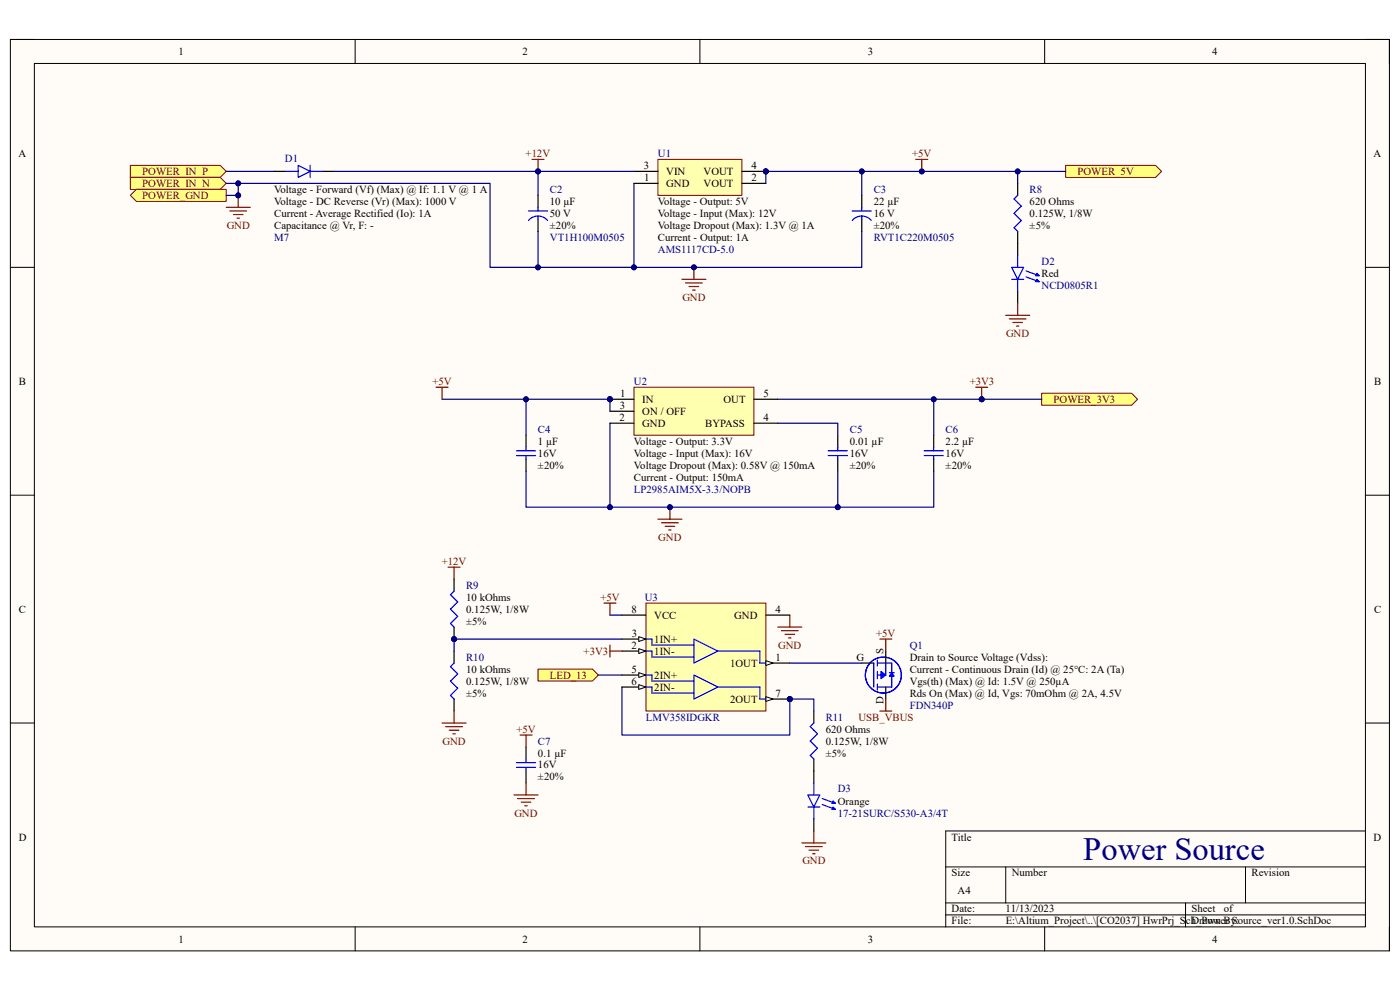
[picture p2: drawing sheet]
<svg xmlns="http://www.w3.org/2000/svg" width="297mm" height="210mm" viewBox="0 0 297 210" stroke-linecap="round" stroke-linejoin="round" font-family="sans-serif">
<path d="M2.2 8.4h292.6v193.3h-292.6z" fill-rule="evenodd" fill="#fffcf8"/>
<path d="M2.2 8.4h292.6v193.3h-292.6z" fill="none" stroke="#000" stroke-width=".21"/>
<path d="M7.3 13.5h282.4v183.1h-282.4z" fill-rule="evenodd" fill="#fffcf8"/>
<g fill="none" stroke="#000" stroke-width=".21">
<path d="M2.2 8.4h5.1M7.3 13.5h282.4v183.1h-282.4zM75.3 8.4v5.1M148.5 8.4v5.1M221.6 8.4v5.1M289.7 8.4h5.1v5.1M2.2 56.7h5.1M289.7 56.7h5.1M2.2 105h5.1M289.7 105.1h5.1M2.2 153.4h5.1M289.7 153.4h5.1"/>
<path d="M289.7 176.3h-89.1v20.3M75.3 196.6v5.1M148.5 196.6v5.1M200.6 183.9h89.1M200.6 191.5h89.1M200.6 194.1h89.1M213.4 183.9v7.6M221.6 196.6v5.1M251.5 191.5v5.1M264.2 183.9v7.6M294.8 196.6v5.1"/>
</g>
<circle cx="162.5" cy="36.4" r=".51" fill="#000080"/>
<circle cx="162.5" cy="36.4" r=".51" fill="none" stroke="#000080" stroke-width=".21"/>
<path d="M139.6 33.8h17.8v7.6h-17.8z" fill-rule="evenodd" fill="#ffffb0"/>
<path d="M139.6 33.8h17.8v7.6h-17.8z" fill="none" stroke="#800000" stroke-width=".21"/>
<path d="M134.5 38.9h5.1M134.5 36.4h5.1M157.4 38.9h5.1M157.4 36.4h5.1" fill="none" stroke="#000" stroke-width=".25"/>
<circle cx="162.5" cy="36.4" r=".51" fill="#000080"/>
<circle cx="162.5" cy="36.4" r=".51" fill="none" stroke="#000080" stroke-width=".21"/>
<path d="M114.1 41.4v2.6M114.1 46.5v2.6M182.8 41.4v2.6M182.8 46.5v2.6" fill="none" stroke="#000" stroke-width=".25"/>
<path d="M112.1 44.8h4.1M112.1 46.8a2.64 2.64 0 0 1 4.1 0M114.1 44v.8M114.1 45.8v.7M180.8 44.8h4.1M180.8 46.8a2.63 2.63 0 0 1 4 0M182.8 44v.8M182.8 45.8v.7" fill="none" stroke="#00f" stroke-width=".25"/>
<path d="M144.7 59.3h5.1M147.2 56.7v2.6M145.4 60h3.6M146.2 60.8h2M147 61.5h.5" fill="none" stroke="#800000" stroke-width=".25"/>
<circle cx="147.2" cy="56.7" r=".51" fill="#000080"/>
<circle cx="147.2" cy="56.7" r=".51" fill="none" stroke="#000080" stroke-width=".21"/>
<path d="M226.1 35.1h19.1l1.2 1.3-1.2 1.2h-19.1z" fill-rule="evenodd" fill="#ffff80"/>
<path d="M226.1 35.1h19.1l1.2 1.3-1.2 1.2h-19.1z" fill="none" stroke="#800000" stroke-width=".21"/>
<path d="M194.3 33.8h2.5M195.5 33.8v2.6" fill="none" stroke="#800000" stroke-width=".25"/>
<circle cx="195.5" cy="36.4" r=".51" fill="#000080"/>
<circle cx="195.5" cy="36.4" r=".51" fill="none" stroke="#000080" stroke-width=".21"/>
<path d="M111.6 92.3v2.6M111.6 97.4v2.6M177.7 92.3v2.6M177.7 97.4v2.6M198.1 92.3v2.6M198.1 97.4v2.6" fill="none" stroke="#000" stroke-width=".25"/>
<path d="M109.6 95.6h4M109.6 96.7h4M111.6 94.9v.7M111.6 96.7v.7M175.7 95.6h4.1M175.7 96.6h4.1M177.7 94.9v.7M177.7 96.6v.8M196.1 95.6h4M196.1 96.6h4M198.1 94.9v.7M198.1 96.6v.8" fill="none" stroke="#00f" stroke-width=".25"/>
<path d="M92.5 82.1h2.6M93.8 82.1v2.6M139.6 110.1h5.1M140.3 110.9h3.6M141.1 111.7h2M141.9 112.4h.5M142.1 107.6v2.5" fill="none" stroke="#800000" stroke-width=".25"/>
<circle cx="142.1" cy="107.6" r=".51" fill="#000080"/>
<circle cx="142.1" cy="107.6" r=".51" fill="none" stroke="#000080" stroke-width=".21"/>
<path d="M221 83.4h19.1l1.2 1.3-1.2 1.3h-19.1z" fill-rule="evenodd" fill="#ffff80"/>
<path d="M221 83.4h19.1l1.2 1.3-1.2 1.3h-19.1z" fill="none" stroke="#800000" stroke-width=".21"/>
<path d="M207 82.1h2.5M208.3 82.1v2.6" fill="none" stroke="#800000" stroke-width=".25"/>
<circle cx="208.3" cy="84.7" r=".51" fill="#000080"/>
<circle cx="208.3" cy="84.7" r=".51" fill="none" stroke="#000080" stroke-width=".21"/>
<path d="M111.6 158.5v2.5M111.6 163.6v2.5" fill="none" stroke="#000" stroke-width=".25"/>
<path d="M109.6 161.8h4M109.6 162.8h4M111.6 161v.8M111.6 162.8v.8" fill="none" stroke="#00f" stroke-width=".25"/>
<path d="M112.9 33.8h2.5M114.1 33.8v2.6M109.1 168.6h5M109.8 169.4h3.6M110.6 170.2h2M111.3 170.9h.5M111.6 166.1v2.5" fill="none" stroke="#800000" stroke-width=".25"/>
<circle cx="114.1" cy="36.4" r=".51" fill="#000080"/>
<circle cx="114.1" cy="36.4" r=".51" fill="none" stroke="#000080" stroke-width=".21"/>
<path d="M95.1 120.3h2.5M96.3 120.3v2.6M128.1 127.9h2.6M129.4 127.9v2.6M110.3 155.9h2.6M111.6 155.9v2.6" fill="none" stroke="#800000" stroke-width=".25"/>
<circle cx="96.3" cy="135.6" r=".51" fill="#000080"/>
<circle cx="96.3" cy="135.6" r=".51" fill="none" stroke="#000080" stroke-width=".21"/>
<path d="M96.3 122.9v2.5M96.3 133v2.6" fill="none" stroke="#000" stroke-width=".25"/>
<circle cx="96.3" cy="135.6" r=".51" fill="#000080"/>
<circle cx="96.3" cy="135.6" r=".51" fill="none" stroke="#000080" stroke-width=".21"/>
<path d="M96.3 125.4l-.7 .8 1.5 1.5-1.5 1.5 1.5 1.5-1.5 1.6 .7 .7M96.3 140.7l-.7 .7 1.5 1.5-1.5 1.6 1.5 1.5-1.5 1.5 .7 .8M172.7 153.4l-.8 .7 1.5 1.6-1.5 1.5 1.5 1.5-1.5 1.6 .8 .7M171.4 168.6h2.5l-1.2 2.6zM171.4 171.2h2.5M172.7 166.1v2.5M172.7 171.2v2.5M174.4 169.4l2.8 1M174.4 170.7l2.8 1" fill="none" stroke="#00f" stroke-width=".25"/>
<path d="M96.3 138.1v2.6M96.3 148.3v2.5M172.7 150.8v2.6M172.7 161v5.1M172.7 173.7v2.6" fill="none" stroke="#000" stroke-width=".25"/>
<g fill="none" stroke="#800000" stroke-width=".25">
<path d="M165 133h5.1M165.8 133.8h3.5M166.5 134.6h2.1M167.3 135.3h.5M167.6 130.5v2.5M186.6 135.6h2.6M187.9 135.6v2.5M93.8 153.4h5.1M94.6 154.1h3.5M95.3 154.9h2.1M96.1 155.7h.5M96.3 150.8v2.6"/>
<path d="M186.6 150.8h2.6M187.9 148.3v2.5"/>
</g>
<path d="M176.7 169.9l.5 .5h-.7z" fill="#00f"/>
<path d="M176.7 169.9l.5 .5h-.7z" fill="none" stroke="#00f" stroke-width=".25"/>
<path d="M176.7 171.2l.5 .5h-.7z" fill="#00f"/>
<path d="M176.7 171.2l.5 .5h-.7z" fill="none" stroke="#00f" stroke-width=".25"/>
<path d="M129.4 136.8v2.6M129.4 138.1h2.5M170.1 178.8h5.1M170.9 179.6h3.5M172.7 176.3v2.5M171.6 180.4h2.1M172.4 181.1h.5" fill="none" stroke="#800000" stroke-width=".25"/>
<path d="M27.6 35.1h19.1l1.3 1.3-1.3 1.2h-19.1z" fill-rule="evenodd" fill="#ffff80"/>
<path d="M27.6 35.1h19.1l1.3 1.3-1.3 1.2h-19.1z" fill="none" stroke="#800000" stroke-width=".21"/>
<path d="M27.6 37.6h19.1l1.3 1.3-1.3 1.3h-19.1z" fill-rule="evenodd" fill="#ffff80"/>
<path d="M27.6 37.6h19.1l1.3 1.3-1.3 1.3h-19.1z" fill="none" stroke="#800000" stroke-width=".21"/>
<path d="M215.9 38.9v2.5M215.9 49.1v5.1M215.9 61.8v2.5" fill="none" stroke="#000" stroke-width=".25"/>
<path d="M214.6 56.7h2.6l-1.3 2.6zM214.6 59.3h2.6M215.9 41.4l-.8 .8 1.6 1.5-1.6 1.6 1.6 1.5-1.6 1.5 .8 .8M215.9 54.2v2.5M215.9 59.3v2.5M217.7 57.5l2.8 1M217.7 58.7l2.8 1.1" fill="none" stroke="#00f" stroke-width=".25"/>
<path d="M220 58l.5 .5h-.8z" fill="#00f"/>
<path d="M220 58l.5 .5h-.8z" fill="none" stroke="#00f" stroke-width=".25"/>
<path d="M220 59.3l.5 .5h-.8z" fill="#00f"/>
<path d="M220 59.3l.5 .5h-.8z" fill="none" stroke="#00f" stroke-width=".25"/>
<path d="M213.4 66.9h5.1M214.1 67.6h3.6M214.9 68.4h2M215.6 69.2h.6M215.9 64.3v2.6" fill="none" stroke="#800000" stroke-width=".25"/>
<path d="M28.9 40.2h19.1v2.5h-19.1l-1.3-1.3z" fill-rule="evenodd" fill="#ffff80"/>
<path d="M28.9 40.2h19.1v2.5h-19.1l-1.3-1.3z" fill="none" stroke="#800000" stroke-width=".21"/>
<path d="M48 44h5.1M48.8 44.8h3.5M49.5 45.5h2.1M50.3 46.3h.5M50.5 41.4v2.6" fill="none" stroke="#800000" stroke-width=".25"/>
<circle cx="50.5" cy="41.4" r=".51" fill="#000080"/>
<circle cx="50.5" cy="41.4" r=".51" fill="none" stroke="#000080" stroke-width=".21"/>
<path d="M114.1 36.4v5" fill="none" stroke="#000080" stroke-width=".25"/>
<circle cx="114.1" cy="36.4" r=".51" fill="#000080"/>
<circle cx="114.1" cy="36.4" r=".51" fill="none" stroke="#000080" stroke-width=".21"/>
<path d="M114.1 49.1v7.6" fill="none" stroke="#000080" stroke-width=".25"/>
<circle cx="114.1" cy="56.7" r=".51" fill="#000080"/>
<circle cx="114.1" cy="56.7" r=".51" fill="none" stroke="#000080" stroke-width=".21"/>
<path d="M162.5 36.4v2.5" fill="none" stroke="#000080" stroke-width=".25"/>
<circle cx="162.5" cy="36.4" r=".51" fill="#000080"/>
<circle cx="162.5" cy="36.4" r=".51" fill="none" stroke="#000080" stroke-width=".21"/>
<path d="M182.8 49.1v7.6h-48.3" fill="none" stroke="#000080" stroke-width=".25"/>
<circle cx="147.2" cy="56.7" r=".51" fill="#000080"/>
<circle cx="147.2" cy="56.7" r=".51" fill="none" stroke="#000080" stroke-width=".21"/>
<circle cx="134.5" cy="56.7" r=".51" fill="#000080"/>
<circle cx="134.5" cy="56.7" r=".51" fill="none" stroke="#000080" stroke-width=".21"/>
<path d="M182.8 36.4v5" fill="none" stroke="#000080" stroke-width=".25"/>
<circle cx="182.8" cy="36.4" r=".51" fill="#000080"/>
<circle cx="182.8" cy="36.4" r=".51" fill="none" stroke="#000080" stroke-width=".21"/>
<path d="M111.6 84.7v7.6" fill="none" stroke="#000080" stroke-width=".25"/>
<circle cx="111.6" cy="84.7" r=".51" fill="#000080"/>
<circle cx="111.6" cy="84.7" r=".51" fill="none" stroke="#000080" stroke-width=".21"/>
<path d="M129.4 84.7v2.5M165 89.8h12.7v2.5" fill="none" stroke="#000080" stroke-width=".25"/>
<circle cx="129.4" cy="84.7" r=".51" fill="#000080"/>
<circle cx="129.4" cy="84.7" r=".51" fill="none" stroke="#000080" stroke-width=".21"/>
<path d="M177.7 100v7.6" fill="none" stroke="#000080" stroke-width=".25"/>
<circle cx="177.7" cy="107.6" r=".51" fill="#000080"/>
<circle cx="177.7" cy="107.6" r=".51" fill="none" stroke="#000080" stroke-width=".21"/>
<path d="M111.6 100v7.6h17.8" fill="none" stroke="#000080" stroke-width=".25"/>
<circle cx="129.4" cy="107.6" r=".51" fill="#000080"/>
<circle cx="129.4" cy="107.6" r=".51" fill="none" stroke="#000080" stroke-width=".21"/>
<path d="M208.3 84.7h12.7" fill="none" stroke="#000080" stroke-width=".25"/>
<circle cx="208.3" cy="84.7" r=".51" fill="#000080"/>
<circle cx="208.3" cy="84.7" r=".51" fill="none" stroke="#000080" stroke-width=".21"/>
<path d="M198.1 84.7v7.6" fill="none" stroke="#000080" stroke-width=".25"/>
<circle cx="198.1" cy="84.7" r=".51" fill="#000080"/>
<circle cx="198.1" cy="84.7" r=".51" fill="none" stroke="#000080" stroke-width=".21"/>
<path d="M129.4 130.5h2.5M167.6 148.3h5.1v2.5M167.6 140.7h15.2" fill="none" stroke="#000080" stroke-width=".25"/>
<circle cx="167.6" cy="148.3" r=".51" fill="#000080"/>
<circle cx="167.6" cy="148.3" r=".51" fill="none" stroke="#000080" stroke-width=".21"/>
<path d="M131.9 145.7v10.2h35.7v-7.6" fill="none" stroke="#000080" stroke-width=".25"/>
<circle cx="167.6" cy="148.3" r=".51" fill="#000080"/>
<circle cx="167.6" cy="148.3" r=".51" fill="none" stroke="#000080" stroke-width=".21"/>
<path d="M131.9 135.6h-35.6v2.5" fill="none" stroke="#000080" stroke-width=".25"/>
<circle cx="96.3" cy="135.6" r=".51" fill="#000080"/>
<circle cx="96.3" cy="135.6" r=".51" fill="none" stroke="#000080" stroke-width=".21"/>
<path d="M48 36.4h10.2M215.9 36.4v2.5" fill="none" stroke="#000080" stroke-width=".25"/>
<circle cx="215.9" cy="36.4" r=".51" fill="#000080"/>
<circle cx="215.9" cy="36.4" r=".51" fill="none" stroke="#000080" stroke-width=".21"/>
<path d="M50.5 38.9v2.5h-2.5" fill="none" stroke="#000080" stroke-width=".25"/>
<circle cx="50.5" cy="38.9" r=".51" fill="#000080"/>
<circle cx="50.5" cy="38.9" r=".51" fill="none" stroke="#000080" stroke-width=".21"/>
<circle cx="50.5" cy="41.4" r=".51" fill="#000080"/>
<circle cx="50.5" cy="41.4" r=".51" fill="none" stroke="#000080" stroke-width=".21"/>
<path d="M48 38.9h56v17.8h30.5v-17.8" fill="none" stroke="#000080" stroke-width=".25"/>
<circle cx="50.5" cy="38.9" r=".51" fill="#000080"/>
<circle cx="50.5" cy="38.9" r=".51" fill="none" stroke="#000080" stroke-width=".21"/>
<circle cx="114.1" cy="56.7" r=".51" fill="#000080"/>
<circle cx="114.1" cy="56.7" r=".51" fill="none" stroke="#000080" stroke-width=".21"/>
<circle cx="134.5" cy="56.7" r=".51" fill="#000080"/>
<circle cx="134.5" cy="56.7" r=".51" fill="none" stroke="#000080" stroke-width=".21"/>
<path d="M70.9 36.4h63.6" fill="none" stroke="#000080" stroke-width=".25"/>
<circle cx="114.1" cy="36.4" r=".51" fill="#000080"/>
<circle cx="114.1" cy="36.4" r=".51" fill="none" stroke="#000080" stroke-width=".21"/>
<path d="M162.5 36.4h63.6" fill="none" stroke="#000080" stroke-width=".25"/>
<circle cx="162.5" cy="36.4" r=".51" fill="#000080"/>
<circle cx="162.5" cy="36.4" r=".51" fill="none" stroke="#000080" stroke-width=".21"/>
<circle cx="182.8" cy="36.4" r=".51" fill="#000080"/>
<circle cx="182.8" cy="36.4" r=".51" fill="none" stroke="#000080" stroke-width=".21"/>
<circle cx="195.5" cy="36.4" r=".51" fill="#000080"/>
<circle cx="195.5" cy="36.4" r=".51" fill="none" stroke="#000080" stroke-width=".21"/>
<circle cx="215.9" cy="36.4" r=".51" fill="#000080"/>
<circle cx="215.9" cy="36.4" r=".51" fill="none" stroke="#000080" stroke-width=".21"/>
<path d="M93.8 84.7h35.6" fill="none" stroke="#000080" stroke-width=".25"/>
<circle cx="111.6" cy="84.7" r=".51" fill="#000080"/>
<circle cx="111.6" cy="84.7" r=".51" fill="none" stroke="#000080" stroke-width=".21"/>
<circle cx="129.4" cy="84.7" r=".51" fill="#000080"/>
<circle cx="129.4" cy="84.7" r=".51" fill="none" stroke="#000080" stroke-width=".21"/>
<path d="M165 84.7h43.3" fill="none" stroke="#000080" stroke-width=".25"/>
<circle cx="198.1" cy="84.7" r=".51" fill="#000080"/>
<circle cx="198.1" cy="84.7" r=".51" fill="none" stroke="#000080" stroke-width=".21"/>
<circle cx="208.3" cy="84.7" r=".51" fill="#000080"/>
<circle cx="208.3" cy="84.7" r=".51" fill="none" stroke="#000080" stroke-width=".21"/>
<path d="M129.4 89.8v17.8h68.7v-7.6" fill="none" stroke="#000080" stroke-width=".25"/>
<circle cx="129.4" cy="107.6" r=".51" fill="#000080"/>
<circle cx="129.4" cy="107.6" r=".51" fill="none" stroke="#000080" stroke-width=".21"/>
<circle cx="142.1" cy="107.6" r=".51" fill="#000080"/>
<circle cx="142.1" cy="107.6" r=".51" fill="none" stroke="#000080" stroke-width=".21"/>
<circle cx="177.7" cy="107.6" r=".51" fill="#000080"/>
<circle cx="177.7" cy="107.6" r=".51" fill="none" stroke="#000080" stroke-width=".21"/>
<path d="M58.2 36.4h2.5M68.3 36.4h2.6" fill="none" stroke="#000" stroke-width=".25"/>
<path d="M60.7 36.4h2.6M63.3 35.1l2.5 1.3-2.5 1.2zM65.8 35.1v2.5M65.8 36.4h2.5" fill="none" stroke="#00f" stroke-width=".25"/>
<path d="M114.1 141.9h11.6l1.2 1.3-1.2 1.3h-11.6z" fill-rule="evenodd" fill="#ffff80"/>
<path d="M114.1 141.9h11.6l1.2 1.3-1.2 1.3h-11.6z" fill="none" stroke="#800000" stroke-width=".21"/>
<path d="M126.9 143.2h5" fill="none" stroke="#000080" stroke-width=".25"/>
<g fill="none" stroke="#00f" stroke-width=".25">
<path d="M185.4 140.7v5.1M186.1 140v1.3M186.1 142.4v1.6M186.1 145.1v1.3M186.1 140.7h3.1v5.1h-3.1M187.9 140.7v2.5h-1.8M188.7 142.7h1"/>
<circle cx="187.4" cy="143.2" r="3.8"/>
</g>
<path d="M189.2 142.7l.5 .8h-1z" fill="#00f"/>
<path d="M189.2 142.7l.5 .8h-1z" fill="none" stroke="#00f" stroke-width=".25"/>
<path d="M186.9 142.4l1 .8-1 .8z" fill="#00f"/>
<path d="M186.9 142.4l1 .8-1 .8z" fill="none" stroke="#00f" stroke-width=".25"/>
<path d="M187.9 138.1v2.6M182.8 140.7h2.6M187.9 145.8v2.5" fill="none" stroke="#000" stroke-width=".25"/>
<circle cx="167.6" cy="148.3" r=".51" fill="#000080"/>
<circle cx="167.6" cy="148.3" r=".51" fill="none" stroke="#000080" stroke-width=".21"/>
<path d="M137 127.9h25.5v22.9h-25.5z" fill-rule="evenodd" fill="#ffffb0"/>
<path d="M137 127.9h25.5v22.9h-25.5z" fill="none" stroke="#800000" stroke-width=".21"/>
<path d="M162.5 140.7h5.1" fill="none" stroke="#000" stroke-width=".25"/>
<path d="M162.5 140.1l1.5 .6-1.5 .5z" fill="#f8fcff"/>
<path d="M162.5 140.1l1.5 .6-1.5 .5z" fill="none" stroke="#000" stroke-width=".21"/>
<path d="M131.9 138.1h5.1" fill="none" stroke="#000" stroke-width=".25"/>
<path d="M135.5 137.6l1.5 .5-1.5 .5z" fill="#f8fcff"/>
<path d="M135.5 137.6l1.5 .5-1.5 .5z" fill="none" stroke="#000" stroke-width=".21"/>
<path d="M131.9 135.6h5.1" fill="none" stroke="#000" stroke-width=".25"/>
<path d="M135.5 135.1l1.5 .5-1.5 .5z" fill="#f8fcff"/>
<path d="M135.5 135.1l1.5 .5-1.5 .5z" fill="none" stroke="#000" stroke-width=".21"/>
<path d="M162.5 130.5h5.1M131.9 143.2h5.1" fill="none" stroke="#000" stroke-width=".25"/>
<path d="M135.5 142.7l1.5 .5-1.5 .5z" fill="#f8fcff"/>
<path d="M135.5 142.7l1.5 .5-1.5 .5z" fill="none" stroke="#000" stroke-width=".21"/>
<path d="M131.9 145.7h5.1" fill="none" stroke="#000" stroke-width=".25"/>
<path d="M135.5 145.2l1.5 .5-1.5 .6z" fill="#f8fcff"/>
<path d="M135.5 145.2l1.5 .5-1.5 .6z" fill="none" stroke="#000" stroke-width=".21"/>
<path d="M162.5 148.3h5.1" fill="none" stroke="#000" stroke-width=".25"/>
<path d="M162.5 147.8l1.5 .5-1.5 .5z" fill="#f8fcff"/>
<path d="M162.5 147.8l1.5 .5-1.5 .5z" fill="none" stroke="#000" stroke-width=".21"/>
<circle cx="167.6" cy="148.3" r=".51" fill="#000080"/>
<circle cx="167.6" cy="148.3" r=".51" fill="none" stroke="#000080" stroke-width=".21"/>
<path d="M131.9 130.5h5.1" fill="none" stroke="#000" stroke-width=".25"/>
<path d="M137 135.6h1.3v1.2h8.9M137 138.1h1.3v1.3h8.9M147.2 135.6l5.1 2.5-5.1 2.6zM152.3 138.1h8.9v2.6h1.3M137 143.2h1.3v1.3h8.9M137 145.7h1.3v1.3h8.9M147.2 143.2l5.1 2.5-5.1 2.6zM152.3 145.7h8.9v2.6h1.3" fill="none" stroke="#00f" stroke-width=".25"/>
<circle cx="129.4" cy="84.7" r=".51" fill="#000080"/>
<circle cx="129.4" cy="84.7" r=".51" fill="none" stroke="#000080" stroke-width=".21"/>
<path d="M134.5 82.1h25.4v10.2h-25.4z" fill-rule="evenodd" fill="#ffffb0"/>
<path d="M134.5 82.1h25.4v10.2h-25.4z" fill="none" stroke="#800000" stroke-width=".21"/>
<path d="M129.4 84.7h5.1" fill="none" stroke="#000" stroke-width=".25"/>
<circle cx="129.4" cy="84.7" r=".51" fill="#000080"/>
<circle cx="129.4" cy="84.7" r=".51" fill="none" stroke="#000080" stroke-width=".21"/>
<path d="M129.4 89.8h5.1M129.4 87.2h5.1M159.9 89.8h5.1M159.9 84.7h5.1" fill="none" stroke="#000" stroke-width=".25"/>
<text font-size="6.9" fill="#000080" x="229.8" y="182.4">Power Source</text>
<g font-size="2.3">
<text x="37.9" y="11.7">1</text>
<text x="110.9" y="11.7">2</text>
<text x="184.1" y="11.7">3</text>
<text x="257.1" y="11.7">4</text>
<text x="3.9" y="33.3">A</text>
<text x="136.6" y="35.9">3</text>
<text x="159.4" y="35.9">4</text>
<text x="291.4" y="33.3">A</text>
<text x="58.2" y="40.9">Voltage - Forward (Vf) (Max) @ If: 1.1 V @ 1 A</text>
<text x="136.7" y="38.4">1</text>
<text x="141.4" y="39.7">GND</text>
<text x="141.4" y="37.1">VIN</text>
<text x="149.3" y="39.7">VOUT</text>
<text x="149.3" y="37.1">VOUT</text>
<text x="159.4" y="38.4">2</text>
<text x="58.2" y="46">Current - Average Rectified (Io): 1A</text>
<text x="58.2" y="43.5">Voltage - DC Reverse (Vr) (Max): 1000 V</text>
<text x="116.7" y="46">50 V</text>
<text x="116.7" y="43.5">10 µF</text>
<text x="139.6" y="43.5">Voltage - Output: 5V</text>
<text x="139.6" y="46">Voltage - Input (Max): 12V</text>
<text x="185.4" y="46">16 V</text>
<text x="185.4" y="43.5">22 µF</text>
<text x="218.4" y="46">0.125W, 1/8W</text>
<text x="218.4" y="43.5">620 Ohms</text>
<text x="58.2" y="48.6">Capacitance @ Vr, F: -</text>
<text x="116.7" y="48.6">±20%</text>
<text x="139.6" y="48.6">Voltage Dropout (Max): 1.3V @ 1A</text>
<text x="139.6" y="51.1">Current - Output: 1A</text>
<text x="185.4" y="48.6">±20%</text>
<text x="218.4" y="48.6">±5%</text>
<text x="221" y="58.7">Red</text>
<text x="4" y="81.6">B</text>
<text x="291.5" y="81.6">B</text>
<text x="131.4" y="89.3">2</text>
<text x="131.5" y="86.7">3</text>
<text x="131.6" y="84.2">1</text>
<text x="136.3" y="85.4">IN</text>
<text x="136.3" y="88">ON / OFF</text>
<text x="153.5" y="85.4">OUT</text>
<text x="162" y="89.3">4</text>
<text x="162" y="84.2">5</text>
<text x="114.1" y="94.4">1 µF</text>
<text x="134.5" y="94.4">Voltage - Output: 3.3V</text>
<text x="136.3" y="90.6">GND</text>
<text x="149.6" y="90.6">BYPASS</text>
<text x="180.3" y="94.4">0.01 µF</text>
<text x="200.6" y="94.4">2.2 µF</text>
<text x="114.1" y="96.9">16V</text>
<text x="114.1" y="99.4">±20%</text>
<text x="134.5" y="96.9">Voltage - Input (Max): 16V</text>
<text x="134.5" y="99.4">Voltage Dropout (Max): 0.58V @ 150mA</text>
<text x="134.5" y="102">Current - Output: 150mA</text>
<text x="180.3" y="96.9">16V</text>
<text x="180.3" y="99.4">±20%</text>
<text x="200.6" y="96.9">16V</text>
<text x="200.6" y="99.4">±20%</text>
<text x="4" y="130">C</text>
<text x="98.9" y="130">0.125W, 1/8W</text>
<text x="98.9" y="127.4">10 kOhms</text>
<text x="134" y="130">8</text>
<text x="138.8" y="131.2">VCC</text>
<text x="155.8" y="131.2">GND</text>
<text x="164.5" y="130">4</text>
<text x="291.5" y="130">C</text>
<text x="98.9" y="132.5">±5%</text>
<text x="133.9" y="137.6">2</text>
<text x="134" y="135">3</text>
<text x="138.8" y="136.3">1IN+</text>
<text x="98.9" y="142.7">10 kOhms</text>
<text x="134" y="142.7">5</text>
<text x="138.8" y="138.9">1IN-</text>
<text x="138.8" y="144">2IN+</text>
<text x="154.9" y="141.4">1OUT</text>
<text x="164.5" y="140.1">1</text>
<text x="181.7" y="140.1">G</text>
<text x="187.4" y="138.6" transform="rotate(-90 187.4 138.6)">S</text>
<text x="193" y="140.1">Drain to Source Voltage (Vdss):</text>
<text x="193" y="142.7">Current - Continuous Drain (Id) @ 25°C: 2A (Ta)</text>
<text x="98.9" y="147.8">±5%</text>
<text x="98.9" y="145.2">0.125W, 1/8W</text>
<text x="133.9" y="145.2">6</text>
<text x="138.8" y="146.5">2IN-</text>
<text x="154.9" y="149.1">2OUT</text>
<text x="164.5" y="147.8">7</text>
<text x="187.4" y="149.4" transform="rotate(-90 187.4 149.4)">D</text>
<text x="193" y="147.8">Rds On (Max) @ Id, Vgs: 70mOhm @ 2A, 4.5V</text>
<text x="193" y="145.2">Vgs(th) (Max) @ Id: 1.5V @ 250µA</text>
<text x="175.2" y="155.4">620 Ohms</text>
<text x="114.1" y="160.5">0.1 µF</text>
<text x="175.2" y="160.5">±5%</text>
<text x="175.2" y="157.9">0.125W, 1/8W</text>
<text x="114.1" y="163">16V</text>
<text x="114.1" y="165.6">±20%</text>
<text x="177.8" y="170.7">Orange</text>
<text x="4" y="178.3">D</text>
<text x="201.9" y="178.3">Title</text>
<text x="291.4" y="178.3">D</text>
<text x="201.9" y="185.9">Size</text>
<text x="214.6" y="185.9">Number</text>
<text x="265.5" y="185.9">Revision</text>
<text x="203.2" y="189.7">A4</text>
<text x="201.9" y="193.5">Date:</text>
<text x="201.9" y="196.1">File:</text>
<text x="213.3" y="193.5">11/13/2023</text>
<text x="213.4" y="196.1">E:\Altium_Project\..\[CO2037] HwrPrj_Sch_Power Source_ver1.0.SchDoc</text>
<text x="252.8" y="193.5">Sheet</text>
<text x="252.8" y="196.1">Drawn By:</text>
<text x="259.6" y="193.5">of</text>
<text x="37.9" y="199.9">1</text>
<text x="110.9" y="199.9">2</text>
<text x="184.1" y="199.9">3</text>
<text x="257.1" y="199.9">4</text>
</g>
<g font-size="2.3" fill="#000080">
<text x="60.5" y="34.3">D1</text>
<text x="139.6" y="33.3">U1</text>
<text x="116.7" y="40.9">C2</text>
<text x="185.4" y="40.9">C3</text>
<text x="218.4" y="40.9">R8</text>
<text x="58.2" y="51.1">M7</text>
<text x="116.7" y="51.1">VT1H100M0505</text>
<text x="139.6" y="53.6">AMS1117CD-5.0</text>
<text x="185.4" y="51.1">RVT1C220M0505</text>
<text x="221" y="56.2">D2</text>
<text x="221" y="61.3">NCD0805R1</text>
<text x="134.5" y="81.6">U2</text>
<text x="114.1" y="91.8">C4</text>
<text x="180.3" y="91.8">C5</text>
<text x="200.6" y="91.8">C6</text>
<text x="134.5" y="104.5">LP2985AIM5X-3.3/NOPB</text>
<text x="98.9" y="124.9">R9</text>
<text x="136.8" y="127.4">U3</text>
<text x="193" y="137.6">Q1</text>
<text x="98.9" y="140.1">R10</text>
<text x="137" y="152.9">LMV358IDGKR</text>
<text x="175.2" y="152.9">R11</text>
<text x="193" y="150.3">FDN340P</text>
<text x="114.1" y="157.9">C7</text>
<text x="177.8" y="173.2">17-21SURC/S530-A3/4T</text>
<text x="177.8" y="168.1">D3</text>
</g>
<g font-size="2.3" fill="#800000">
<text x="111.5" y="33.3">+12V</text>
<text x="193.5" y="33.3">+5V</text>
<text x="30.2" y="37.1">POWER_IN_P</text>
<text x="30.2" y="39.7">POWER_IN_N</text>
<text x="228.6" y="37.1">POWER_5V</text>
<text x="30.2" y="42.2">POWER_GND</text>
<text x="48.1" y="48.6">GND</text>
<text x="144.8" y="63.8">GND</text>
<text x="213.4" y="71.5">GND</text>
<text x="91.7" y="81.6">+5V</text>
<text x="205.7" y="81.6">+3V3</text>
<text x="223.5" y="85.4">POWER_3V3</text>
<text x="93.7" y="119.8">+12V</text>
<text x="139.7" y="114.7">GND</text>
<text x="127.4" y="127.4">+5V</text>
<text x="165.1" y="137.6">GND</text>
<text x="185.9" y="135">+5V</text>
<text x="116.7" y="144">LED_13</text>
<text x="123.8" y="138.9">+3V3</text>
<text x="109.6" y="155.4">+5V</text>
<text x="182.1" y="152.9">USB_VBUS</text>
<text x="93.9" y="157.9">GND</text>
<text x="109.1" y="173.2">GND</text>
<text x="170.2" y="183.4">GND</text>
</g>
</svg>
